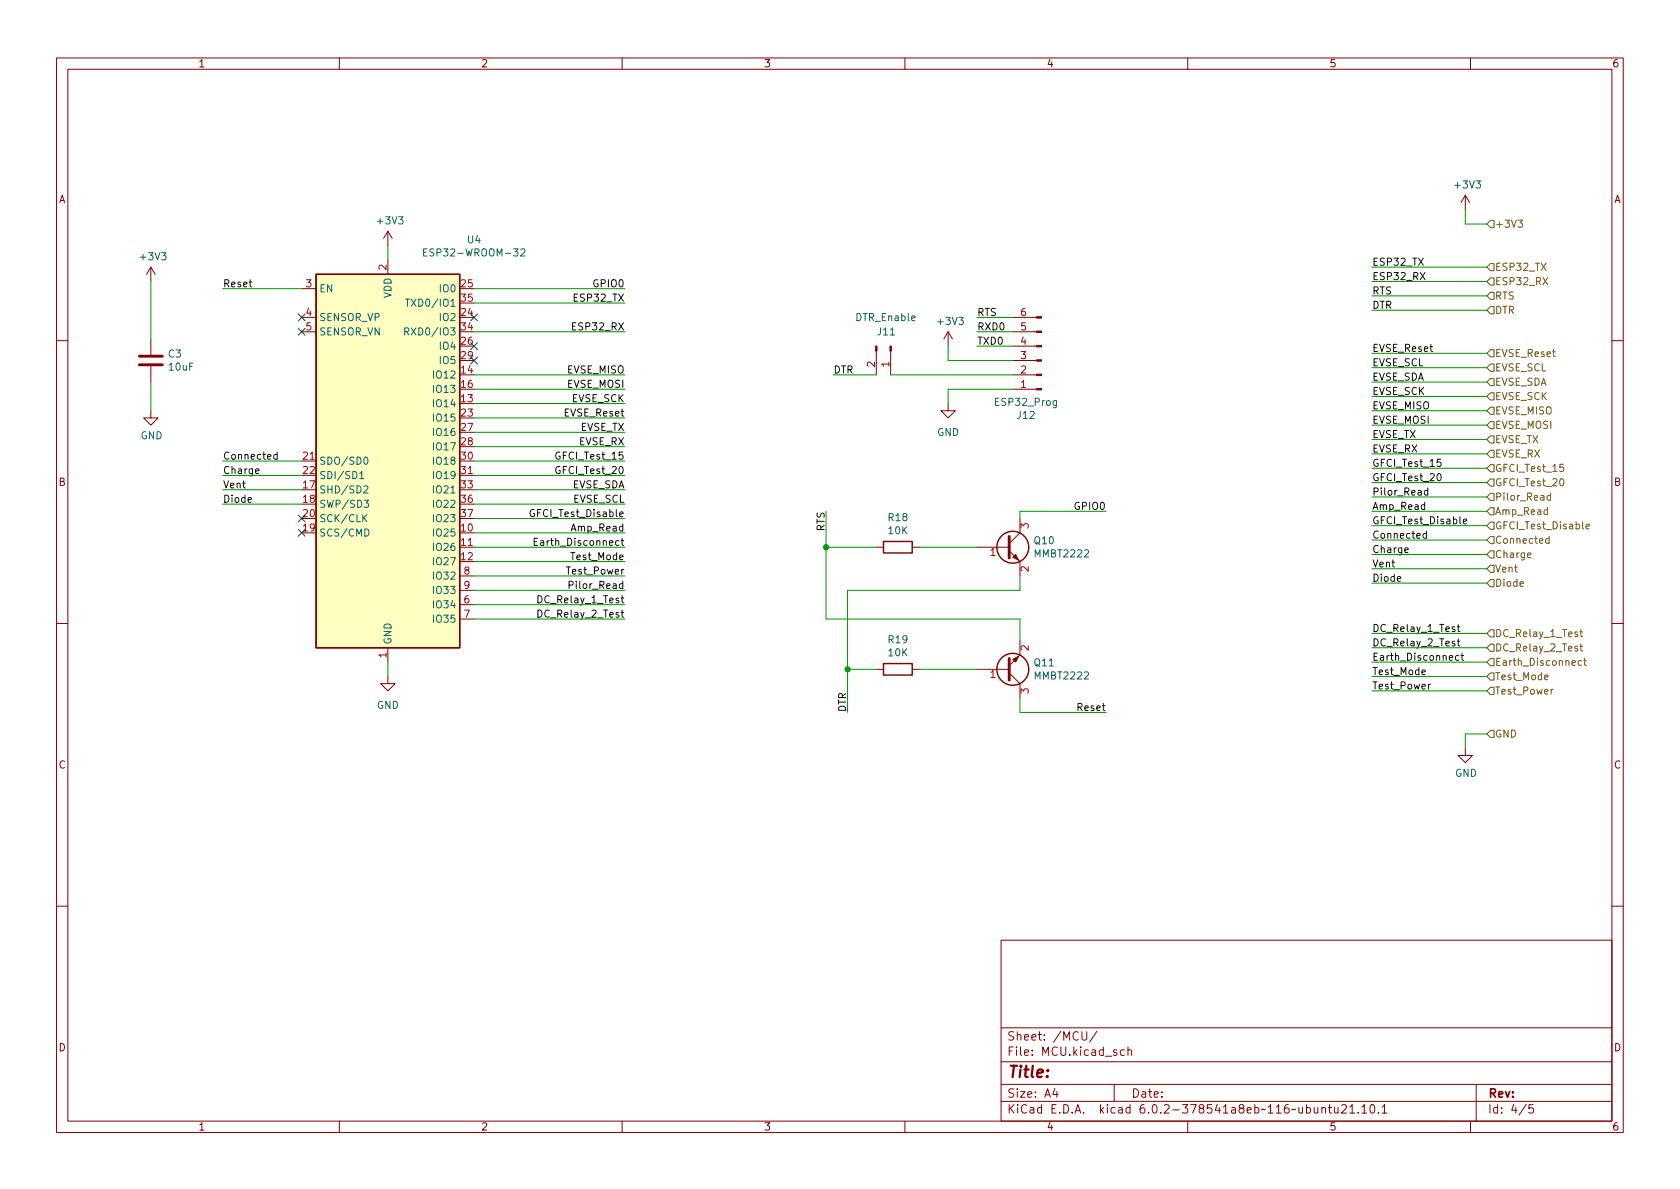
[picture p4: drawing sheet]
<svg xmlns="http://www.w3.org/2000/svg" width="297mm" height="210mm" viewBox="0 0 297 210" stroke-linecap="round" stroke-linejoin="round" font-family="sans-serif">
<g fill="none" stroke="#840000" stroke-width=".18">
<path d="M10 10.2h277v190.1h-277zM12 12.2h273v186.1h-273zM60 10.2v2M110 10.2v2M160 10.2v2M210 10.2v2M260 10.2v2M259.1 34.5l-.8 1.3M259.1 34.5v2.6M259.1 34.5l.7 1.3M26.7 47.2v2.6M26.7 59.9v2.8"/>
<path d="M26.7 47.2l-.8 1.3M26.7 47.2l.7 1.3M53.3 51h2.6M53.3 56.1h2.6M53.3 58.7h2.6M68.6 40.9v2.5M68.6 46v2.5M68.6 40.9l-.8 1.3M68.6 40.9l.7 1.3M167.6 58.7l-.7 1.2M167.6 58.7v2.5M167.6 58.7l.8 1.2"/>
<path d="M179.1 56.1h4.2M179.1 58.7h4.2M10 60.2h2M26.7 72.6v1.3h1.2l-1.2 1.3-1.3-1.3h1.3M26.7 64.8v2.8M154.9 62.1v4.2M157.5 62.1v4.2M167.6 71.4v1.2h1.3l-1.3 1.3-1.2-1.3h1.2M179.1 61.2h4.2M179.1 63.7h4.2M179.1 66.3h4.2M179.1 68.8h4.2"/>
<path d="M285 60.2h2M53.3 81.5h2.6M81.3 96.8h2.5M81.3 84.1h2.5M154.9 96.8h1.3M161.3 96.8h1.3M172.7 96.8h5.7M178.4 97.4l1.9 1.9v2.5M180.3 91.7v2.5l-1.9 1.9M10 110.2h2M68.6 119.6v1.3h1.2l-1.2 1.3-1.3-1.3h1.3M68.6 114.5v2.6"/>
<path d="M81.3 106.9h2.5M81.3 109.5h2.5M81.3 101.8h2.5M81.3 104.4h2.5M154.9 118.4h1.3M161.3 118.4h1.3M172.7 118.4h5.7M178.4 119l1.9 1.9v2.5M180.3 113.3v2.5l-1.9 1.9M285 110.2h2M259.1 132.3v1.3h1.2l-1.2 1.3-1.3-1.3h1.3M10 160.2h2"/>
<path d="M177 166.3h108v32h-108zM285 160.2h2M60 198.3v2M110 198.3v2M160 198.3v2M177 194.8h108M177 191.8h108M177 187.8h108M177 181.8h108M186.5 192.5l-.4 1h1M186.9 193v1M191.3 182.4v1.2l.3 .3h.4l.1-.3v-1.2"/>
<path d="M193.9 182.4l-1.3 1.9M197 191.8v3M198.8 185.7l-.4-.1-.3 .3v.4l.1 .3h.6M199.4 185.8l.2-.2 .4 .1 .1 .9M199.4 185.1v1.5M210 198.3v2M233.7 196l.2-.2 .4 .1 .1 .9M233.7 195.8v1M234.9 195.8h.5M235.1 195.3v1.3l.3 .2M235.9 195.8l.1 1h.4l.2-.1M236.6 195.8v1"/>
<path d="M237.2 195.5l.6-.2 .2 .2 .1 .3-1 1h1M238.6 195.8l.5-.5v1.5M238.6 196.8h.9M240.1 196.7v.1M240.8 195.8l.4-.5v1.5M240.8 196.8h.8M242.4 195.4l.2-.1a.81 .81 0 0 1 .6 .7 .81 .81 0 0 1-.3 .8h-.2a.81 .81 0 0 1-.6-.6 .81 .81 0 0 1 .3-.8zM243.7 196.7v.1M244.4 195.8l.4-.5v1.5M244.4 196.8h.8M260 198.3v2M261 191.8v6.5"/>
<path d="M269.9 195.3l-1.3 1.9M271.1 195.3h-.7l-.1 .7 .2-.1 .5 .1 .2 .2-.1 .5-.2 .1-.6-.1"/>
</g>
<g fill="none" stroke="#840000" stroke-width=".25">
<path d="M55.9 48.5h25.4v66h-25.4zM156.2 95.8h5.1v2h-5.1zM156.2 117.3h5.1v2.1h-5.1z"/>
<circle cx="179.1" cy="96.8" r="2.82"/>
<circle cx="179.1" cy="118.4" r="2.82"/>
</g>
<path d="M24.6 64.5h4.1M24.6 63h4.1M178.4 94.9v3.8M178.4 116.5v3.8" fill="none" stroke="#840000" stroke-width=".51"/>
<path d="M55.9 48.5h25.4v66h-25.4z" fill="#ffffc2" stroke="#ffffc2" stroke-width=".18"/>
<g fill="none" stroke="#006464" stroke-width=".18">
<path d="M71.6 58.6h.6l.1-.2-.1-.3-.6-.1v1.2M71.7 52.9h.7M71.9 58.6l.4 .6M72 52.9v1.3M74.9 44.6h.4M75.5 44h-.6v1.3h.6M92.1 44.1l.5-.1 .2 .4-.8 .9h.8M63.6 83.7l.4-.3v1.2M63.6 84.6h.7M64.3 86l.5-.1 .3 .4-.8 .9h.8M64.3 91.5l.6 .8M64.4 88.5h.8l-.5 .4 .4 .2v.5l-.2 .1-.5-.1"/>
<path d="M64.4 81l.2-.2a.68 .68 0 0 1 .5 .7 .68 .68 0 0 1-.5 .6l-.2-.1-.1-.4zM64.5 93.5a.64 .64 0 0 1 .7 .7 .64 .64 0 0 1-.7 .6zM64.9 91l-.8 .7"/>
</g>
<g fill="#840000" stroke="#840000" stroke-width=".18">
<path d="M154.8 61.2h.3v.9h-.3z"/>
<path d="M157.4 61.2h.2v.9h-.2z"/>
<path d="M179.1 116.6l1-.5-.5 1z"/>
<path d="M179.1 98.5l.5-.5 .5 1.1z"/>
<path d="M183.3 56h.8v.3h-.8z"/>
<path d="M183.3 58.5h.8v.3h-.8z"/>
<path d="M183.3 61.1h.8v.2h-.8z"/>
<path d="M183.3 63.6h.8v.3h-.8z"/>
<path d="M183.3 66.2h.8v.2h-.8z"/>
<path d="M183.3 68.7h.8v.3h-.8z"/>
</g>
<g fill="none" stroke="#725600" stroke-width=".18">
<path d="M263.5 39h.7v1.3h-.7l-.6-.7zM268.4 38.9h.8l-.4 .5 .3 .1v.6l-.2 .1-.5-.1M263.5 46.6h.7v1.3h-.7l-.6-.7zM263.5 51.7h.7v1.3h-.7l-.6-.7zM263.5 54.2h.7v1.3h-.7l-.6-.6zM263.5 49.1h.7v1.3h-.7l-.6-.6zM263.5 66.9h.7v1.3h-.7l-.6-.6zM263.5 61.8h.7v1.3h-.7l-.6-.6zM263.5 64.4h.7v1.3h-.7l-.6-.7zM263.5 72h.7v1.3h-.7l-.6-.7zM263.5 69.5h.7v1.2h-.7l-.6-.6zM263.5 79.6h.7v1.3h-.7l-.6-.6z"/>
<path d="M263.5 74.5h.7v1.3h-.7l-.6-.6zM263.5 77.1h.7v1.3h-.7l-.6-.7zM263.5 84.7h.7v1.3h-.7l-.6-.7zM263.5 87.2h.7v1.3h-.7l-.6-.6zM263.5 82.2h.7v1.2h-.7l-.6-.6zM263.5 94.9h.7v1.2h-.7l-.6-.6zM263.5 97.4h.7v1.3h-.7l-.6-.7zM263.5 99.9h.7v1.3h-.7l-.6-.6zM263.5 92.3h.7v1.3h-.7l-.6-.6zM263.5 89.8h.7v1.3h-.7l-.6-.7zM270.1 98.2l.6-.1-.1-.3h-.3l-.2 .1v.7h.5M273.9 95.3l-.4-.1-.2 .3 .1 .5h.5"/>
<path d="M273.9 94.8v1.3M274.1 87.7l-.3-.1-.3 .2 .2 .6h.4M274.1 87.2v1.3M275.9 84.7l.2-.1a.68 .68 0 0 1 .4 .7 .68 .68 0 0 1-.4 .6 .85 .85 0 0 1-.2-1.2zM276.4 82.1h-.6v.6l.1-.1h.5l.1 .2-.1 .5-.1 .1-.5-.1M280.4 93.1l.6-.1v-.3h-.4l-.2 .2 .1 .6h.5M263.5 119h.7v1.3h-.7l-.6-.7zM263.5 116.5h.7v1.2h-.7l-.6-.6zM263.5 113.9h.7v1.3h-.7l-.6-.7zM263.5 111.4h.7v1.2h-.7l-.6-.6zM263.5 102.5h.7v1.3h-.7l-.6-.7zM273.1 119.8l.6-.1v-.3h-.4l-.2 .1 .1 .6h.5"/>
<path d="M279.3 114.3h.5M279.3 111.7h.5M279.5 113.9v1l.3 .2M279.5 111.3v1.1l.3 .2M279.6 116.9l-.3-.1-.3 .3 .2 .5h.4M280 116.8h.5M280.2 116.4v1.1l.3 .2M263.5 121.5h.7v1.3h-.7l-.6-.6zM263.5 129.2h.7v1.2h-.7l-.6-.6zM274.6 121.9l-.3 .2"/>
</g>
<g fill="none" stroke="#0f0f0f" stroke-width=".18">
<path d="M49 79.9v1.3M45.2 83.3l.6-.1-.1-.2-.3-.1-.2 .2 .1 .6h.4M49 80.4h-.4l-.2 .2 .1 .5h.5M94.4 90.2a.59 .59 0 0 0-.7 .5 .59 .59 0 0 0 .7 .6l.1-.5h-.2M94.4 95.8h.5M95.1 95.2h-.7v1.2h.7M109.8 95.6h.5M110 95.2v1.1l.3 .1M248.4 97.3l.6-.1-.1-.3h-.3l-.2 .2 .1 .6h.4M252.2 94.4l-.4-.1-.2 .3 .1 .5h.5M252.2 93.9v1.3M252.4 86.8l-.3-.1-.3 .3 .2 .5h.4"/>
<path d="M252.4 86.3v1.3M254.3 83.8l.1-.1a.68 .68 0 0 1 .4 .7 .68 .68 0 0 1-.4 .6 .85 .85 0 0 1-.1-1.2zM254.7 81.2h-.6v.6l.2-.1 .4 .1 .1 .1-.1 .5-.1 .1-.5-.1M258.7 92.2l.6-.1v-.2l-.4-.1-.2 .2 .1 .6h.5M95.1 105.3a.64 .64 0 0 1 .7 .7 .64 .64 0 0 1-.7 .6zM95.1 107.9a.64 .64 0 0 1 .7 .6 .64 .64 0 0 1-.7 .6zM100.6 103.5l.6-.1 .1-.2v-.3l-.7-.1v1.3M251.4 118.9l.6-.1v-.3h-.4l-.2 .1 .1 .6h.5M257.6 113.4h.5M257.6 110.8h.5M257.8 113v1l.3 .2M257.8 110.4v1.1l.3 .2"/>
<path d="M257.9 116l-.3-.1-.3 .3 .2 .5h.4M258.3 115.9h.5M258.5 115.5v1.1l.3 .2M252.9 121l-.3 .2"/>
</g>
<g fill="none" stroke="#009600" stroke-width=".18">
<path d="M259.1 37.1v2.5h3.8M26.7 49.8v10.1M39.4 51h13.9M68.6 43.4v2.6M83.8 58.7h26.7M83.8 51h26.7M83.8 53.6h26.7M172.7 58.7h6.4M172.7 56.1h6.4M242.6 49.8h20.3M242.6 52.3h20.3M242.6 54.9h20.3"/>
<path d="M242.6 47.2h20.3M26.7 67.6v5M83.8 76.4h26.7M83.8 66.3h26.7M83.8 73.9h26.7M83.8 71.4h26.7M83.8 68.8h26.7M83.8 79h26.7M147.3 66.3h7.6M157.5 66.3h21.6M167.6 61.2v2.5h11.5M172.7 61.2h6.4"/>
<path d="M179.1 68.8h-11.5v2.6M242.6 72.6h20.3M242.6 75.2h20.3M242.6 77.7h20.3M242.6 62.5h20.3M242.6 67.6h20.3M242.6 65h20.3M242.6 70.1h20.3M39.4 86.6h13.9M39.4 84.1h13.9M39.4 89.1h13.9M39.4 81.5h13.9"/>
<path d="M83.8 86.6h26.7M83.8 96.8h26.7M83.8 84.1h26.7M83.8 89.1h26.7M83.8 81.5h26.7M83.8 91.7h26.7M83.8 94.2h26.7M83.8 99.3h26.7M146 96.8h8.9M146 90.4v19.1h34.3v3.8M162.6 96.8h10.1M195.6 90.4h-15.3v1.3"/>
<path d="M242.6 80.3h20.3M242.6 82.8h20.3M242.6 87.9h20.3M242.6 93h20.3M242.6 85.3h20.3M242.6 90.4h20.3M242.6 98h20.3M242.6 95.5h20.3M68.6 117.1v2.5M83.8 106.9h26.7M83.8 109.5h26.7M83.8 104.4h26.7"/>
<path d="M83.8 101.8h26.7M149.9 118.4h5M162.6 118.4h10.1M180.3 101.8v2.6h-30.4v21.6M242.6 119.6h20.3M242.6 112h20.3M242.6 100.6h20.3M242.6 103.1h20.3M242.6 117.1h20.3M242.6 114.5h20.3M180.3 123.4v2.6h15.3M242.6 122.2h20.3"/>
<path d="M262.9 129.8h-3.8v2.5"/>
</g>
<g fill="none" stroke="#000084" stroke-width=".18">
<path d="M52.7 58.1l1.2 1.2M52.7 55.5l1.2 1.2M53.9 58.1l-1.2 1.2M53.9 55.5l-1.2 1.2M83.2 55.5l1.2 1.2M84.4 55.5l-1.2 1.2M83.2 63.1l1.2 1.3M83.2 60.6l1.2 1.2M84.4 63.1l-1.2 1.3M84.4 60.6l-1.2 1.2M52.7 93.6l1.2 1.2M52.7 91.1l1.2 1.2"/>
<path d="M53.9 93.6l-1.2 1.2M53.9 91.1l-1.2 1.2"/>
</g>
<g fill="#009600" stroke="#009600" stroke-width=".18">
<circle cx="149.9" cy="118.4" r=".46"/>
<circle cx="146" cy="96.8" r=".46"/>
</g>
<text font-size="2.8" fill="#840000" x="178" y="190.6">Title:</text>
<g font-size="2.1" fill="#840000">
<text x="178" y="184">Sheet: /MCU/</text>
<text x="178" y="186.7">File: MCU.kicad_sch</text>
<text x="178" y="196.9">KiCad E.D.A. kicad 6.0.2-378541a8eb~116~ubuntu21.10.1</text>
<text x="178" y="194.1">Size: A4</text>
<text x="200" y="194.1">Date:</text>
<text x="263" y="194.1">Rev:</text>
<text x="263" y="196.9">Id: 4/5</text>
</g>
<g font-size="1.8" fill="#840000">
<text x="35" y="11.9">1</text>
<text x="85" y="11.9">2</text>
<text x="135" y="11.9">3</text>
<text x="185" y="11.9">4</text>
<text x="235" y="11.9">5</text>
<text x="285" y="11.9">6</text>
<text x="10.3" y="35.9">A</text>
<text x="285.3" y="35.9">A</text>
<text x="10.3" y="85.9">B</text>
<text x="285.3" y="85.9">B</text>
<text x="10.3" y="135.9">C</text>
<text x="285.3" y="135.9">C</text>
<text x="10.3" y="185.9">D</text>
<text x="285.3" y="185.9">D</text>
<text x="35" y="199.9">1</text>
<text x="85" y="199.9">2</text>
<text x="135" y="199.9">3</text>
<text x="185" y="199.9">4</text>
<text x="235" y="199.9">5</text>
<text x="285" y="199.9">6</text>
</g>
<g font-size="1.8" fill="#006464">
<text x="257.4" y="33.3">+3V3</text>
<text x="66.9" y="39.7">+3V3</text>
<text x="25" y="46">+3V3</text>
<text x="75.9" y="45.3">ESP32-WROOM-32</text>
<text x="82.7" y="43">U4</text>
<text x="56.4" y="51.7">EN</text>
<text x="69.2" y="52.8" transform="rotate(-90 69.2 52.8)">VDD</text>
<text x="77.9" y="51.7">IO0</text>
<text x="56.4" y="56.8">SENSOR_VP</text>
<text x="56.4" y="59.3">SENSOR_VN</text>
<text x="72.7" y="59.3">RXD0/IO3</text>
<text x="72.9" y="54.2">TXD0/IO1</text>
<text x="77.9" y="56.8">IO2</text>
<text x="151.4" y="56.8">DTR_Enable</text>
<text x="155.2" y="59.3">J11</text>
<text x="165.9" y="57.4">+3V3</text>
<text x="29.8" y="63.2">C3</text>
<text x="29.9" y="65.5">10uF</text>
<text x="77.9" y="61.8">IO4</text>
<text x="77.9" y="64.4">IO5</text>
<text x="76.9" y="66.9">IO12</text>
<text x="76.9" y="69.5">IO13</text>
<text x="176.1" y="71.7">ESP32_Prog</text>
<text x="24.8" y="77.7">GND</text>
<text x="76.9" y="72">IO14</text>
<text x="76.9" y="74.5">IO15</text>
<text x="76.9" y="77.1">IO16</text>
<text x="165.7" y="77.1">GND</text>
<text x="179.9" y="74.1">J12</text>
<text x="56.4" y="82.2">SDO/SD0</text>
<text x="76.9" y="79.6">IO17</text>
<text x="76.9" y="82.2">IO18</text>
<text x="56.4" y="87.2">SHD/SD2</text>
<text x="56.4" y="89.8">SWP/SD3</text>
<text x="56.4" y="84.7">SDI/SD1</text>
<text x="76.9" y="84.7">IO19</text>
<text x="76.9" y="87.2">IO21</text>
<text x="76.9" y="89.8">IO22</text>
<text x="56.4" y="94.9">SCS/CMD</text>
<text x="56.4" y="92.3">SCK/CLK</text>
<text x="76.9" y="94.9">IO25</text>
<text x="76.9" y="92.3">IO23</text>
<text x="157.1" y="92.1">R18</text>
<text x="157.1" y="94.5">10K</text>
<text x="76.9" y="97.4">IO26</text>
<text x="76.9" y="99.9">IO27</text>
<text x="182.9" y="96.2">Q10</text>
<text x="183.1" y="98.5">MMBT2222</text>
<text x="76.9" y="107.6">IO34</text>
<text x="76.9" y="102.5">IO32</text>
<text x="76.9" y="105">IO33</text>
<text x="76.9" y="110.1">IO35</text>
<text x="157.1" y="113.7">R19</text>
<text x="69.2" y="114" transform="rotate(-90 69.2 114)">GND</text>
<text x="157.1" y="116">10K</text>
<text x="182.9" y="117.8">Q11</text>
<text x="66.6" y="125.3">GND</text>
<text x="183.1" y="120.1">MMBT2222</text>
<text x="257.2" y="137.4">GND</text>
</g>
<g font-size="1.8" fill="#725600">
<text x="264.3" y="40.3">+3V3</text>
<text x="264.3" y="47.9">ESP32_TX</text>
<text x="264.3" y="53">RTS</text>
<text x="264.3" y="50.4">ESP32_RX</text>
<text x="264.3" y="55.5">DTR</text>
<text x="264.3" y="63.1">EVSE_Reset</text>
<text x="264.3" y="65.7">EVSE_SCL</text>
<text x="264.3" y="68.2">EVSE_SDA</text>
<text x="264.3" y="70.7">EVSE_SCK</text>
<text x="264.3" y="73.3">EVSE_MISO</text>
<text x="264.3" y="75.8">EVSE_MOSI</text>
<text x="264.3" y="83.4">GFCI_Test_15</text>
<text x="264.3" y="80.9">EVSE_RX</text>
<text x="264.3" y="78.4">EVSE_TX</text>
<text x="264.3" y="86">GFCI_Test_20</text>
<text x="264.3" y="88.5">Pilor_Read</text>
<text x="264.3" y="93.6">GFCI_Test_Disable</text>
<text x="264.3" y="91.1">Amp_Read</text>
<text x="264.3" y="96.1">Connected</text>
<text x="264.3" y="98.7">Charge</text>
<text x="264.3" y="101.2">Vent</text>
<text x="264.3" y="103.8">Diode</text>
<text x="264.3" y="112.6">DC_Relay_1_Test</text>
<text x="264.3" y="117.7">Earth_Disconnect</text>
<text x="264.3" y="115.2">DC_Relay_2_Test</text>
<text x="264.3" y="120.3">Test_Mode</text>
<text x="264.3" y="122.8">Test_Power</text>
<text x="264.3" y="130.4">GND</text>
</g>
<g font-size="1.8" fill="#a90000">
<text x="68.3" y="47.7" transform="rotate(-90 68.3 47.7)">2</text>
<text x="54.1" y="50.8">3</text>
<text x="81.6" y="50.8">25</text>
<text x="81.6" y="53.3">35</text>
<text x="54.1" y="55.9">4</text>
<text x="54.1" y="58.4">5</text>
<text x="81.6" y="55.9">24</text>
<text x="81.6" y="58.4">34</text>
<text x="180.5" y="58.4">5</text>
<text x="180.5" y="55.9">6</text>
<text x="81.6" y="61">26</text>
<text x="81.6" y="63.5">29</text>
<text x="154.7" y="64.9" transform="rotate(-90 154.7 64.9)">2</text>
<text x="157.2" y="64.9" transform="rotate(-90 157.2 64.9)">1</text>
<text x="180.5" y="63.5">3</text>
<text x="180.5" y="61">4</text>
<text x="81.6" y="71.1">13</text>
<text x="81.6" y="66">14</text>
<text x="81.6" y="68.6">16</text>
<text x="180.5" y="68.6">1</text>
<text x="180.5" y="66">2</text>
<text x="81.6" y="73.7">23</text>
<text x="81.6" y="76.2">27</text>
<text x="53.6" y="81.3">21</text>
<text x="53.6" y="83.8">22</text>
<text x="81.6" y="78.7">28</text>
<text x="81.6" y="81.3">30</text>
<text x="81.6" y="83.8">31</text>
<text x="53.6" y="86.4">17</text>
<text x="53.6" y="88.9">18</text>
<text x="81.6" y="86.4">33</text>
<text x="81.6" y="88.9">36</text>
<text x="53.6" y="94">19</text>
<text x="53.6" y="91.4">20</text>
<text x="81.6" y="94">10</text>
<text x="81.6" y="91.4">37</text>
<text x="181.9" y="93.5" transform="rotate(-90 181.9 93.5)">3</text>
<text x="81.6" y="96.5">11</text>
<text x="81.6" y="99.1">12</text>
<text x="82.1" y="101.6">8</text>
<text x="175.1" y="98.3">1</text>
<text x="181.9" y="101.1" transform="rotate(-90 181.9 101.1)">2</text>
<text x="82.1" y="106.7">6</text>
<text x="82.1" y="104.1">9</text>
<text x="82.1" y="109.2">7</text>
<text x="68.3" y="116.3" transform="rotate(-90 68.3 116.3)">1</text>
<text x="175.1" y="119.9">1</text>
<text x="181.9" y="115" transform="rotate(-90 181.9 115)">2</text>
<text x="181.9" y="122.7" transform="rotate(-90 181.9 122.7)">3</text>
</g>
<g font-size="1.8" fill="#0f0f0f">
<text x="242.6" y="47">ESP32_TX</text>
<text x="39.4" y="50.8">Reset</text>
<text x="101.7" y="53.3">ESP32_TX</text>
<text x="105.1" y="50.8">GPIO0</text>
<text x="242.6" y="52.1">RTS</text>
<text x="242.6" y="49.5">ESP32_RX</text>
<text x="101.5" y="58.4">ESP32_RX</text>
<text x="172.7" y="55.9">RTS</text>
<text x="172.7" y="58.4">RXD0</text>
<text x="242.6" y="54.6">DTR</text>
<text x="172.7" y="60.9">TXD0</text>
<text x="242.6" y="64.8">EVSE_SCL</text>
<text x="242.6" y="62.2">EVSE_Reset</text>
<text x="100.3" y="68.6">EVSE_MOSI</text>
<text x="100.3" y="66">EVSE_MISO</text>
<text x="101.1" y="71.1">EVSE_SCK</text>
<text x="147.3" y="66">DTR</text>
<text x="242.6" y="67.3">EVSE_SDA</text>
<text x="242.6" y="69.8">EVSE_SCK</text>
<text x="100" y="73.6">EVSE_Reset</text>
<text x="102.5" y="76.2">EVSE_TX</text>
<text x="242.6" y="74.9">EVSE_MOSI</text>
<text x="242.6" y="72.4">EVSE_MISO</text>
<text x="242.6" y="77.5">EVSE_TX</text>
<text x="39.4" y="81.3">Connected</text>
<text x="39.4" y="83.8">Charge</text>
<text x="98.7" y="81.3">GFCI_Test_15</text>
<text x="98.7" y="83.8">GFCI_Test_20</text>
<text x="102.3" y="78.7">EVSE_RX</text>
<text x="242.6" y="80">EVSE_RX</text>
<text x="242.6" y="82.5">GFCI_Test_15</text>
<text x="39.4" y="88.9">Diode</text>
<text x="39.4" y="86.3">Vent</text>
<text x="101.1" y="86.3">EVSE_SDA</text>
<text x="101.2" y="88.9">EVSE_SCL</text>
<text x="242.6" y="85.1">GFCI_Test_20</text>
<text x="242.6" y="87.6">Pilor_Read</text>
<text x="94.4" y="91.4">GFCI_Test_Disable</text>
<text x="101.3" y="94">Amp_Read</text>
<text x="145.8" y="94" transform="rotate(-90 145.8 94)">RTS</text>
<text x="190.2" y="90.2">GPIO0</text>
<text x="242.6" y="92.7">GFCI_Test_Disable</text>
<text x="242.6" y="95.2">Connected</text>
<text x="242.6" y="90.2">Amp_Read</text>
<text x="95.5" y="96.5">Earth_Disconnect</text>
<text x="100.6" y="101.6">Test_Power</text>
<text x="101.3" y="99">Test_Mode</text>
<text x="242.6" y="97.8">Charge</text>
<text x="242.6" y="100.3">Vent</text>
<text x="95.6" y="106.7">DC_Relay_1_Test</text>
<text x="101.2" y="104.1">Pilor_Read</text>
<text x="242.6" y="102.9">Diode</text>
<text x="95.6" y="109.2">DC_Relay_2_Test</text>
<text x="242.6" y="111.7">DC_Relay_1_Test</text>
<text x="242.6" y="114.3">DC_Relay_2_Test</text>
<text x="242.6" y="119.4">Test_Mode</text>
<text x="242.6" y="116.8">Earth_Disconnect</text>
<text x="149.6" y="126" transform="rotate(-90 149.6 126)">DTR</text>
<text x="190.8" y="125.7">Reset</text>
<text x="242.6" y="121.9">Test_Power</text>
</g>
</svg>
